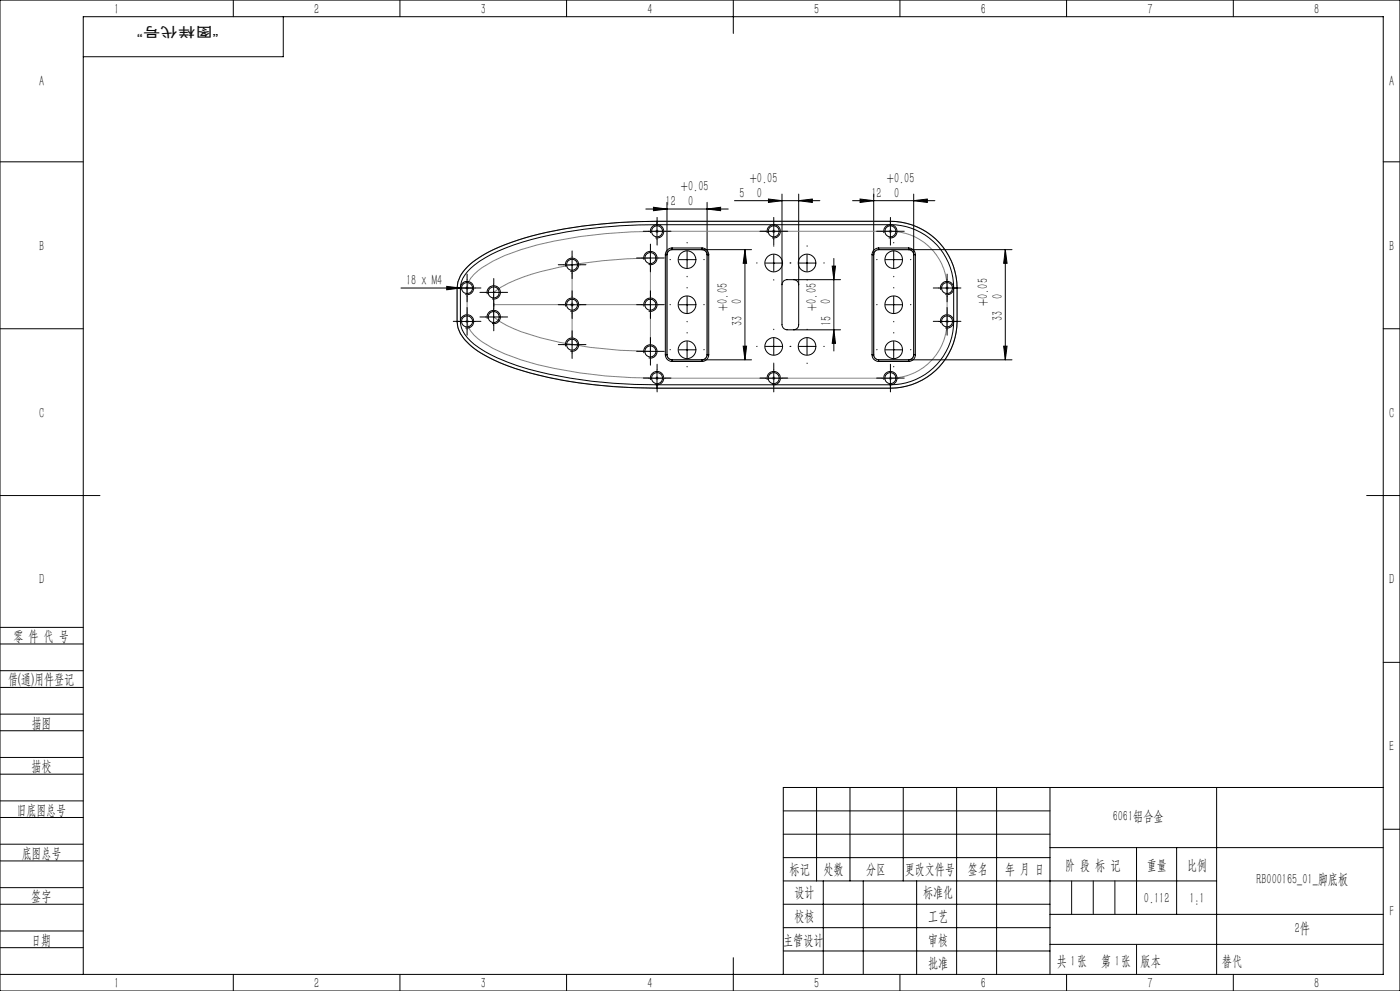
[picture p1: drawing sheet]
<svg xmlns="http://www.w3.org/2000/svg" width="420mm" height="297mm" viewBox="0 0 420 297" stroke-linecap="round" stroke-linejoin="round" font-family="sans-serif">
<g fill="none" stroke="#000" stroke-width=".3">
<path d="M0 0h420v297h-420zM70 0v5M85 5v12h-60M120 0v5M170 0v5M220 0v10M270 0v5M320 0v5M370 0v5M0 48.5h25M230.5 59.7l4.1 .4-4.1 .6zM234.6 58.2v39.1a1.57 1.57 0 0 0 1.5 1.5h16.1"/>
<path d="M239.6 58.2v39.1a1.51 1.51 0 0 1-1.5 1.5M258 59.7l4.1 .4-4.1 .6zM262.1 58.2v48.1M274.1 58.2v48.1M415 48.5h5M169.1 79.4h5M169.7 79.9a2 2 0 0 1 1.8-2.5 2 2 0 0 1 2.1 2.2 2 2 0 0 1-2.5 1.7M171.6 76.9v5M192.6 77.3h5M193.2 77.9a2 2 0 0 1 1.7-2.6 2 2 0 0 1 2.2 2.2 2 2 0 0 1-2.5 1.8M193.7 62.6h24.8M194.6 69.3h5"/>
<path d="M195.1 74.9v4.9M195.2 69.8a2 2 0 0 1 1.8-2.5 2 2 0 0 1 2.1 2.2 2 2 0 0 1-2.5 1.8M196 62.1l4.1 .5-4.1 .5zM197.1 66.3a136.3 136.3 0 0 0-41.7 5.7 36.9 36.9 0 0 0-15.5 8.3l-.6 .6a8.7 8.7 0 0 0-2.2 5.4v10M197.1 66.3v5.5M197.1 66.3h70M199.6 76.3v30M200.1 60.6v45.7M201.6 74.3a2.05 2.05 0 0 0-2 2M201.6 74.8a1.57 1.57 0 0 0-1.5 1.5h-.5M201.6 74.8h23.9M201.6 74.3h9"/>
<path d="M201.6 74.3v.5M203.6 77.8h5M206.1 75.3v5M210.6 74.3a2.05 2.05 0 0 1 2 2M210.6 74.3v.5a1.57 1.57 0 0 1 1.5 1.5h.5M212.1 62.6l4.1-.5v1zM212.1 60.6v45.7M212.6 76.3v30M220.3 60.1h25.7M223.5 74.8l.5 4.1h-1zM223.5 74.8v33M229.6 78.8h5"/>
<path d="M229.6 69.3h5M230.2 69.8a2 2 0 0 1 1.7-2.5 2 2 0 0 1 2.2 2.2 2 2 0 0 1-2.5 1.8M232.1 66.8v5M232.1 76.3v5M239.6 78.8h5M239.6 60.1l4.1-.4v1zM242.1 76.3v5M249.7 79.8h.9l-.4 4zM250.2 77.5v27.7M255.8 60.1h24.7M261.6 76.3v30M263.6 74.3a1.99 1.99 0 0 0-2 2"/>
<path d="M263.6 74.8a1.51 1.51 0 0 0-1.5 1.5h-.5M263.6 74.8h40M263.6 74.3h9M263.6 74.3v.5M264.6 69.3h5M265.2 69.8a2 2 0 0 1 1.7-2.5 2 2 0 0 1 2.2 2.2 2 2 0 0 1-2.5 1.8M265.6 77.8h5M267.1 66.3a20 20 0 0 1 20 20M267.1 66.3v5.5M268.1 75.3v5M272.6 74.3a1.99 1.99 0 0 1 2 2M272.6 74.3v.5a1.51 1.51 0 0 1 1.5 1.5h.5"/>
<path d="M274.1 60.1l4.1-.4v1zM274.6 76.3v30M301.6 74.8v33M301.6 74.8l.5 4.1h-1zM0 98.5h25M120.3 86.3h22.3M134 85.8l4.1 .5-4.1 .6zM137.1 96.3a10.1 10.1 0 0 0 4.7 7.8 44.8 44.8 0 0 0 12.7 6.3l4.6 1.4 7 1.6a149.6 149.6 0 0 0 31 2.9M137.1 96.3h5.5M138.2 96.8a1.99 1.99 0 0 1 1.7-2.5 1.99 1.99 0 0 1 2.2 2.2 1.99 1.99 0 0 1-2.5 1.7M138.2 86.9a2 2 0 0 1 1.7-2.6 2 2 0 0 1 2.2 2.2 2 2 0 0 1-2.5 1.8M140.1 83.8v5"/>
<path d="M140.1 93.8v5M141.2 80.4a40 40 0 0 1 15.6-7.9 138.2 138.2 0 0 1 40.3-5.2h70a19 19 0 0 1 19 19v10a19 19 0 0 1-19 19h-70a137 137 0 0 1-41.9-5.7 34.2 34.2 0 0 1-15-8.4l-1.5-2.2-.5-1.6-.1-11.1a8.2 8.2 0 0 1 3.1-5.9zM145.6 95h5M145.6 87.6h5M146.2 95.5a2 2 0 0 1 1.7-2.5 2 2 0 0 1 2.2 2.2 2 2 0 0 1-2.5 1.7M146.2 88.2a2 2 0 0 1 1.7-2.6 2 2 0 0 1 2.2 2.2 2 2 0 0 1-2.5 1.8M148.1 85.2v4.9M148.1 92.5v5M169.1 91.3h5M169.7 91.9a2 2 0 0 1 1.7-2.6 2 2 0 0 1 2.2 2.2 2 2 0 0 1-2.5 1.8M171.6 88.8v5M192.6 91.3h5"/>
<path d="M193.2 91.9a2 2 0 0 1 1.7-2.6 2 2 0 0 1 2.2 2.2 2 2 0 0 1-2.5 1.8M195.1 88.8v5M203.6 91.3h5M206.1 88.8v5M238.1 83.8a1.51 1.51 0 0 1 1.5 1.5M250.2 98.8l.4 4.1h-.9zM252.2 83.8h-16.1a1.57 1.57 0 0 0-1.5 1.5M265.6 91.3h5M268.1 88.8v5M282.2 96.8a1.99 1.99 0 0 1 1.7-2.5 1.99 1.99 0 0 1 2.2 2.2 1.99 1.99 0 0 1-2.5 1.7M282.2 86.9a2 2 0 0 1 1.7-2.6 2 2 0 0 1 2.2 2.2 2 2 0 0 1-2.5 1.8M284.1 83.8v5"/>
<path d="M284.1 93.8v5M287.1 96.3a20 20 0 0 1-20 20M287.1 86.3h-5.5M287.1 96.3h-5.5M287.1 86.3v10M415 98.5h5M169.1 103.3h5M169.7 103.8a2 2 0 0 1 1.7-2.5 2 2 0 0 1 2.2 2.2 2 2 0 0 1-2.5 1.7M171.6 100.8v5M192.6 105.3h5M193.2 105.8a2 2 0 0 1 1.7-2.5 2 2 0 0 1 2.2 2.2 2 2 0 0 1-2.5 1.7M194.6 113.3h5"/>
<path d="M195.1 102.8v5M195.2 113.8a2 2 0 0 1 1.8-2.5 2 2 0 0 1 2.1 2.2 2 2 0 0 1-2.5 1.7M197.1 110.8v5.5M197.1 116.3h70M199.6 106.3a2.05 2.05 0 0 0 2 2M199.6 106.3h.5M200.1 106.3a1.57 1.57 0 0 0 1.5 1.5M201.6 107.8h23.9M201.6 108.3h9M201.6 107.8v.5M203.6 104.8h5M206.1 102.3v5"/>
<path d="M212.1 106.3a1.57 1.57 0 0 1-1.5 1.5v.5M212.1 106.3h.5M212.6 106.3a2.05 2.05 0 0 1-2 2M223 103.7h1l-.5 4.1zM229.6 103.8h5M229.6 113.3h5M230.2 113.8a2 2 0 0 1 1.7-2.5 2 2 0 0 1 2.2 2.2 2 2 0 0 1-2.5 1.7M232.1 101.3v5M232.1 110.8v5M239.6 103.8h5M242.1 101.3v5M261.6 106.3a1.99 1.99 0 0 0 2 2"/>
<path d="M261.6 106.3h.5M262.1 106.3a1.51 1.51 0 0 0 1.5 1.5M263.6 107.8h40M263.6 108.3h9M263.6 107.8v.5M264.6 113.3h5M265.2 113.8a2 2 0 0 1 1.7-2.5 2 2 0 0 1 2.2 2.2 2 2 0 0 1-2.5 1.7M265.6 104.8h5M267.1 110.8v5.5M268.1 102.3v5M274.1 106.3a1.51 1.51 0 0 1-1.5 1.5v.5M274.1 106.3h.5"/>
<path d="M274.6 106.3a1.99 1.99 0 0 1-2 2M301.1 103.7h1l-.5 4.1zM0 148.5h30M410 148.5h10M0 193h25M0 188h25M415 198.5h5M0 206h25M0 201h25M0 219h25M0 214h25M0 232h25"/>
<path d="M0 227h25M245 236v28M255 236v28M271 236v28M287 236v56M299 236v56M315 236v56M365 236v56M415 236h-180v56M0 245h25M0 240h25M0 258h25"/>
<path d="M0 253h25M235 243h80M235 250h80M235 257h80M315 254h100M341 254v20M353 254v20M415 248.5h5M0 271h25M0 266h25M0 279h25M235 271h80"/>
<path d="M235 264h130M235 278h80M247 264v28M259 264v28M275 264v28M315 274h100M0 284h25M0 292h415v-287h-390v287M70 292v5M120 292v5M170 292v5M220 287v10"/>
<path d="M235 285h80M270 292v5M315 283h100M320 292v5M370 292v5"/>
<circle cx="171.6" cy="79.4" r="1.65"/>
<circle cx="195.1" cy="77.3" r="1.66"/>
<circle cx="197.1" cy="69.3" r="1.65"/>
<circle cx="206.1" cy="77.8" r="2.65"/>
<circle cx="232.1" cy="69.3" r="1.65"/>
<circle cx="232.1" cy="78.8" r="2.65"/>
<circle cx="242.1" cy="78.8" r="2.65"/>
<circle cx="267.1" cy="69.3" r="1.65"/>
<circle cx="268.1" cy="77.8" r="2.65"/>
<circle cx="140.1" cy="96.3" r="1.65"/>
<circle cx="140.1" cy="86.3" r="1.65"/>
<circle cx="148.1" cy="95" r="1.65"/>
<circle cx="148.1" cy="87.6" r="1.65"/>
<circle cx="171.6" cy="91.3" r="1.65"/>
<circle cx="195.1" cy="91.3" r="1.66"/>
<circle cx="206.1" cy="91.3" r="2.66"/>
<circle cx="268.1" cy="91.3" r="2.66"/>
<circle cx="284.1" cy="96.3" r="1.65"/>
<circle cx="284.1" cy="86.3" r="1.65"/>
<circle cx="171.6" cy="103.3" r="1.64"/>
<circle cx="195.1" cy="105.3" r="1.66"/>
<circle cx="197.1" cy="113.3" r="1.65"/>
<circle cx="206.1" cy="104.8" r="2.65"/>
<circle cx="232.1" cy="113.3" r="1.65"/>
<circle cx="232.1" cy="103.8" r="2.65"/>
<circle cx="242.1" cy="103.8" r="2.65"/>
<circle cx="267.1" cy="113.3" r="1.65"/>
<circle cx="268.1" cy="104.8" r="2.65"/>
</g>
<g fill="none" stroke="#808080" stroke-width=".3">
<path d="M141.1 79.2a43.5 43.5 0 0 1 16.3-7.9 142.9 142.9 0 0 1 39.7-5h70a20 20 0 0 1 20 20v10a20 20 0 0 1-20 20h-70a141 141 0 0 1-40.5-5.2 39.2 39.2 0 0 1-16.7-8.8 9 9 0 0 1-2.8-6v-10a9.7 9.7 0 0 1 4-7.1zM196.6 69.3h71M196.7 69l.7 .7M197.1 68.8v1M197.1 69.3a137.7 137.7 0 0 0-40.8 5.5 36.3 36.3 0 0 0-14.1 7.4l-1 1.2-.8 1.4-.3 1.5M197.4 69l-.7 .7M200.5 75.3l1.1-.5h9l.7 .2 .7 .8 .1 30.5-.2 .7-.8 .7-9.5 .1-.7-.1-.7-.8-.1-30.6zM231.8 69l.7 .7M232.1 68.8v1M232.5 69l-.7 .7M262.6 75.2l1-.4h9l1 .4 .5 .8v30.5l-.2 .7-.7 .5-9.6 .1-1-.3-.5-.8v-30.5zM266.8 69l.7 .7"/>
<path d="M267.1 69.3a17.1 17.1 0 0 1 17 17M267.1 68.8v1M267.5 69l-.7 .7M139.6 86.3h1M139.6 96.3h1M139.8 86l.7 .7M139.8 96l.7 .7M140.1 85.8v11M140.1 96.3a8.5 8.5 0 0 0 4.5 6.1 57.6 57.6 0 0 0 21.7 8 150.8 150.8 0 0 0 30.8 2.9M140.5 86l-.7 .7M140.5 96l-.7 .7M148.1 87.6a41 41 0 0 1 13.9-6.1 133.6 133.6 0 0 1 33.1-4.2v28a125.5 125.5 0 0 1-38.7-5.9 28.4 28.4 0 0 1-8.3-4.4z"/>
<path d="M171.1 91.3h1M171.3 91l.7 .7M171.6 90.8v1M172 91l-.7 .7M283.6 86.3h1M283.6 96.3h1M283.8 86l.7 .7M283.8 96l.7 .7M284.1 85.8v11M284.1 96.3a17.1 17.1 0 0 1-17 17M284.5 86l-.7 .7M284.5 96l-.7 .7"/>
<path d="M196.6 113.3h71M196.7 113l.7 .7M197.1 112.8v1M197.4 113l-.7 .7M231.8 113l.7 .7M232.1 112.8v1M232.5 113l-.7 .7M266.8 113l.7 .7M267.1 112.8v1M267.5 113l-.7 .7"/>
</g>
<path d="M321.5 264v10M328 264v10M334.5 264v10M341 283v9" fill="none" stroke="#0a0605" stroke-width=".3"/>
<path d="M195.1 91.3h-47" fill="none" stroke="#808080" stroke-width=".3" stroke-dasharray="30.5 1.3 1.3 1.3" stroke-dashoffset="8.9"/>
<path d="M171.6 79.3v24" fill="none" stroke="#808080" stroke-width=".3" stroke-dasharray="30.5 1.3 1.3 1.3" stroke-dashoffset="20.4"/>
<g fill="none" stroke="#000" stroke-width=".3" stroke-dasharray="30.5 1.3 1.3 1.3">
<path d="M169.1 79.3h-1.6M171.6 76.8v-1.6M174.1 79.3h1.7M192.6 77.3h-1.6M194.6 69.3h-1.6M195.1 74.8v-1.6M195.1 79.8v1.7M197.1 66.8v-1.6M197.1 71.8v1.7M197.6 77.3h1.7M199.6 69.3h1.7M201.1 77.8h-.1"/>
<path d="M206.1 72.8v-.1M211.1 77.8h.2M227.1 78.8h-.1M229.6 69.3h-1.6M232.1 73.8v-.1M232.1 66.8v-1.6M232.1 71.8v1.7M234.6 69.3h1.7M237.1 78.8h-.1M237.1 78.8h.2M242.1 73.8v-.1M247.1 78.8h.2"/>
<path d="M263.1 77.8h-.1M264.6 69.3h-1.6M267.1 66.8v-1.6M267.1 71.8v1.7M268.1 72.8v-.1M269.6 69.3h1.7M273.1 77.8h.2M137.6 96.3h-1.6M137.6 86.3h-1.6M140.1 93.8v-1.6M140.1 98.8v1.7M140.1 83.8v-1.6"/>
<path d="M140.1 88.8v1.7M142.6 96.3h1.7M142.6 86.3h1.7M145.6 95h-1.6M145.6 87.6h-1.6M148.1 92.5v-1.7M148.1 97.5v1.6M148.1 85.1v-1.6M148.1 90.1v1.7M150.6 95h1.7M150.6 87.6h1.7M169.1 91.3h-1.6"/>
<path d="M171.6 88.8v-1.6M171.6 93.8v1.7M171.6 81.8v1.7M174.1 91.3h1.7M192.6 91.3h-1.6M195.1 88.8v-1.6M195.1 93.8v1.7M197.6 91.3h1.7M201.1 91.3h-.1M206.1 82.8v.2M206.1 99.8v-.1M206.1 86.3v-.1"/>
<path d="M206.1 96.3v.2M211.1 91.3h.2M232.1 98.8v-.1M232.1 83.8v.2M242.1 83.8v.2M242.1 98.8v-.1M263.1 91.3h-.1M268.1 99.8v-.1M268.1 86.3v-.1M268.1 96.3v.2M268.1 82.8v.2M273.1 91.3h.2"/>
<path d="M281.6 96.3h-1.6M281.6 86.3h-1.6M284.1 93.8v-1.6M284.1 98.8v1.7M284.1 83.8v-1.6M284.1 88.8v1.7M286.6 96.3h1.7M286.6 86.3h1.7M169.1 103.3h-1.6M171.6 100.8v-1.7M171.6 105.8v1.6M174.1 103.3h1.7"/>
<path d="M192.6 105.3h-1.6M194.6 113.3h-1.6M195.1 102.8v-1.7M195.1 107.8v1.6M197.1 110.8v-1.6M197.1 115.8v1.7M197.6 105.3h1.7M199.6 113.3h1.7M201.1 104.8h-.1M206.1 109.8v.2M211.1 104.8h.2M227.1 103.8h-.1"/>
<path d="M229.6 113.3h-1.6M232.1 108.8v.2M232.1 110.8v-1.6M232.1 115.8v1.7M234.6 113.3h1.7M237.1 103.8h.2M237.1 103.8h-.1M242.1 108.8v.2M247.1 103.8h.2M263.1 104.8h-.1M264.6 113.3h-1.6M267.1 110.8v-1.6"/>
<path d="M267.1 115.8v1.7M268.1 109.8v.2M269.6 113.3h1.7M273.1 104.8h.2"/>
</g>
<g fill="#000">
<path d="M134 85.8l4.1 .5-4.1 .6z"/>
<path d="M196 62.1l4.1 .5-4.1 .5zM212.1 62.6l4.1-.5v1z"/>
<path d="M230.5 59.7l4.1 .4-4.1 .6zM239.6 60.1l4.1-.4v1z"/>
<path d="M258 59.7l4.1 .4-4.1 .6zM274.1 60.1l4.1-.4v1z"/>
<path d="M301.6 74.8l.5 4.1h-1zM301.1 103.7h1l-.5 4.1z"/>
<path d="M249.7 79.8h.9l-.4 4zM250.2 98.8l.4 4.1h-.9zM223.5 74.8l.5 4.1h-1zM223 103.7h1l-.5 4.1z"/>
</g>
<g font-size="4.4">
<text x="34.2" y="4.1">1</text>
<text x="94.2" y="4.1">2</text>
<text x="144.2" y="4.1">3</text>
<text x="194.2" y="4.1">4</text>
<text x="244.2" y="4.1">5</text>
<text x="294.2" y="4.1">6</text>
<text x="344.2" y="4.1">7</text>
<text x="394.2" y="4.1">8</text>
<text x="11.7" y="25.9">A</text>
<text x="416.7" y="25.9">A</text>
<text x="204.3" y="57.4">+0.05</text>
<text x="221.9" y="59.3">5</text>
<text x="224.9" y="54.9">+0.05</text>
<text x="227.1" y="59.2">0</text>
<text x="261.5" y="59.3">12</text>
<text x="266.1" y="54.9">+0.05</text>
<text x="268.2" y="59.2">0</text>
<text x="199.7" y="61.8">12</text>
<text x="206.4" y="61.7">0</text>
<text x="11.7" y="75.1">B</text>
<text x="416.7" y="75.1">B</text>
<text x="121.9" y="85.5">18 x M4</text>
<text x="300.7" y="89.5" transform="rotate(-90 300.7 89.5)">0</text>
<text x="218.2" y="93.2" transform="rotate(-90 218.2 93.2)">+0.05</text>
<text x="222.6" y="91" transform="rotate(-90 222.6 91)">0</text>
<text x="244.9" y="93.2" transform="rotate(-90 244.9 93.2)">+0.05</text>
<text x="249.3" y="91" transform="rotate(-90 249.3 91)">0</text>
<text x="296.4" y="91.7" transform="rotate(-90 296.4 91.7)">+0.05</text>
<text x="222.6" y="97.8" transform="rotate(-90 222.6 97.8)">33</text>
<text x="249.3" y="97.8" transform="rotate(-90 249.3 97.8)">15</text>
<text x="300.8" y="96.3" transform="rotate(-90 300.8 96.3)">33</text>
<text x="11.7" y="125.1">C</text>
<text x="416.7" y="125.1">C</text>
<text x="11.7" y="175.1">D</text>
<text x="416.7" y="175.1">D</text>
<text x="4" y="192">零 件 代 号</text>
<text x="2.5" y="205.1">借(通)用件登记</text>
<text x="9.5" y="218.1">描图</text>
<text x="416.7" y="225.1">E</text>
<text x="9.5" y="231.1">描校</text>
<text x="5" y="244.2">旧底图总号</text>
<text x="333.8" y="246.2">6061铝合金</text>
<text x="6.5" y="257.2">底图总号</text>
<text x="236.9" y="261.9">标记</text>
<text x="247.1" y="261.9">处数</text>
<text x="259.9" y="261.9">分区</text>
<text x="271.5" y="261.9">更改文件号</text>
<text x="290.4" y="261.9">签名</text>
<text x="301.5" y="261.9">年 月 日</text>
<text x="319.5" y="260.6">阶 段 标 记</text>
<text x="344" y="260.6">重量</text>
<text x="356.1" y="260.6">比例</text>
<text x="238.3" y="268.9">设计</text>
<text x="276.9" y="268.9">标准化</text>
<text x="376.9" y="264.8">RB000165_01_脚底板</text>
<text x="9.4" y="270.1">签字</text>
<text x="343.2" y="270.7">0.112</text>
<text x="356.8" y="270.7">1:1</text>
<text x="416.8" y="274.4">F</text>
<text x="238.3" y="276.1">校核</text>
<text x="278.4" y="276">工艺</text>
<text x="388.4" y="279.6">2件</text>
<text x="9.4" y="283.2">日期</text>
<text x="234.9" y="283.3">主管设计</text>
<text x="278.4" y="283.3">审核</text>
<text x="278.4" y="290.2">批准</text>
<text x="317.1" y="289.4">共 张</text>
<text x="321.1" y="289.4">1</text>
<text x="330.3" y="289.4">第 张</text>
<text x="334.5" y="289.4">1</text>
<text x="342.1" y="289.4">版本</text>
<text x="34.2" y="296.1">1</text>
<text x="94.2" y="296.1">2</text>
<text x="144.2" y="296.1">3</text>
<text x="194.2" y="296.1">4</text>
<text x="244.2" y="296.1">5</text>
<text x="294.2" y="296.1">6</text>
<text x="344.2" y="296.1">7</text>
<text x="394.2" y="296.1">8</text>
</g>
<text font-size="4.4" fill="#0a0605" x="366.6" y="289.4">替代</text>
<text font-size="4.1" fill="#0a0605" x="65.6" y="8" transform="rotate(-180 65.6 8)">“图样代号”</text>
</svg>
